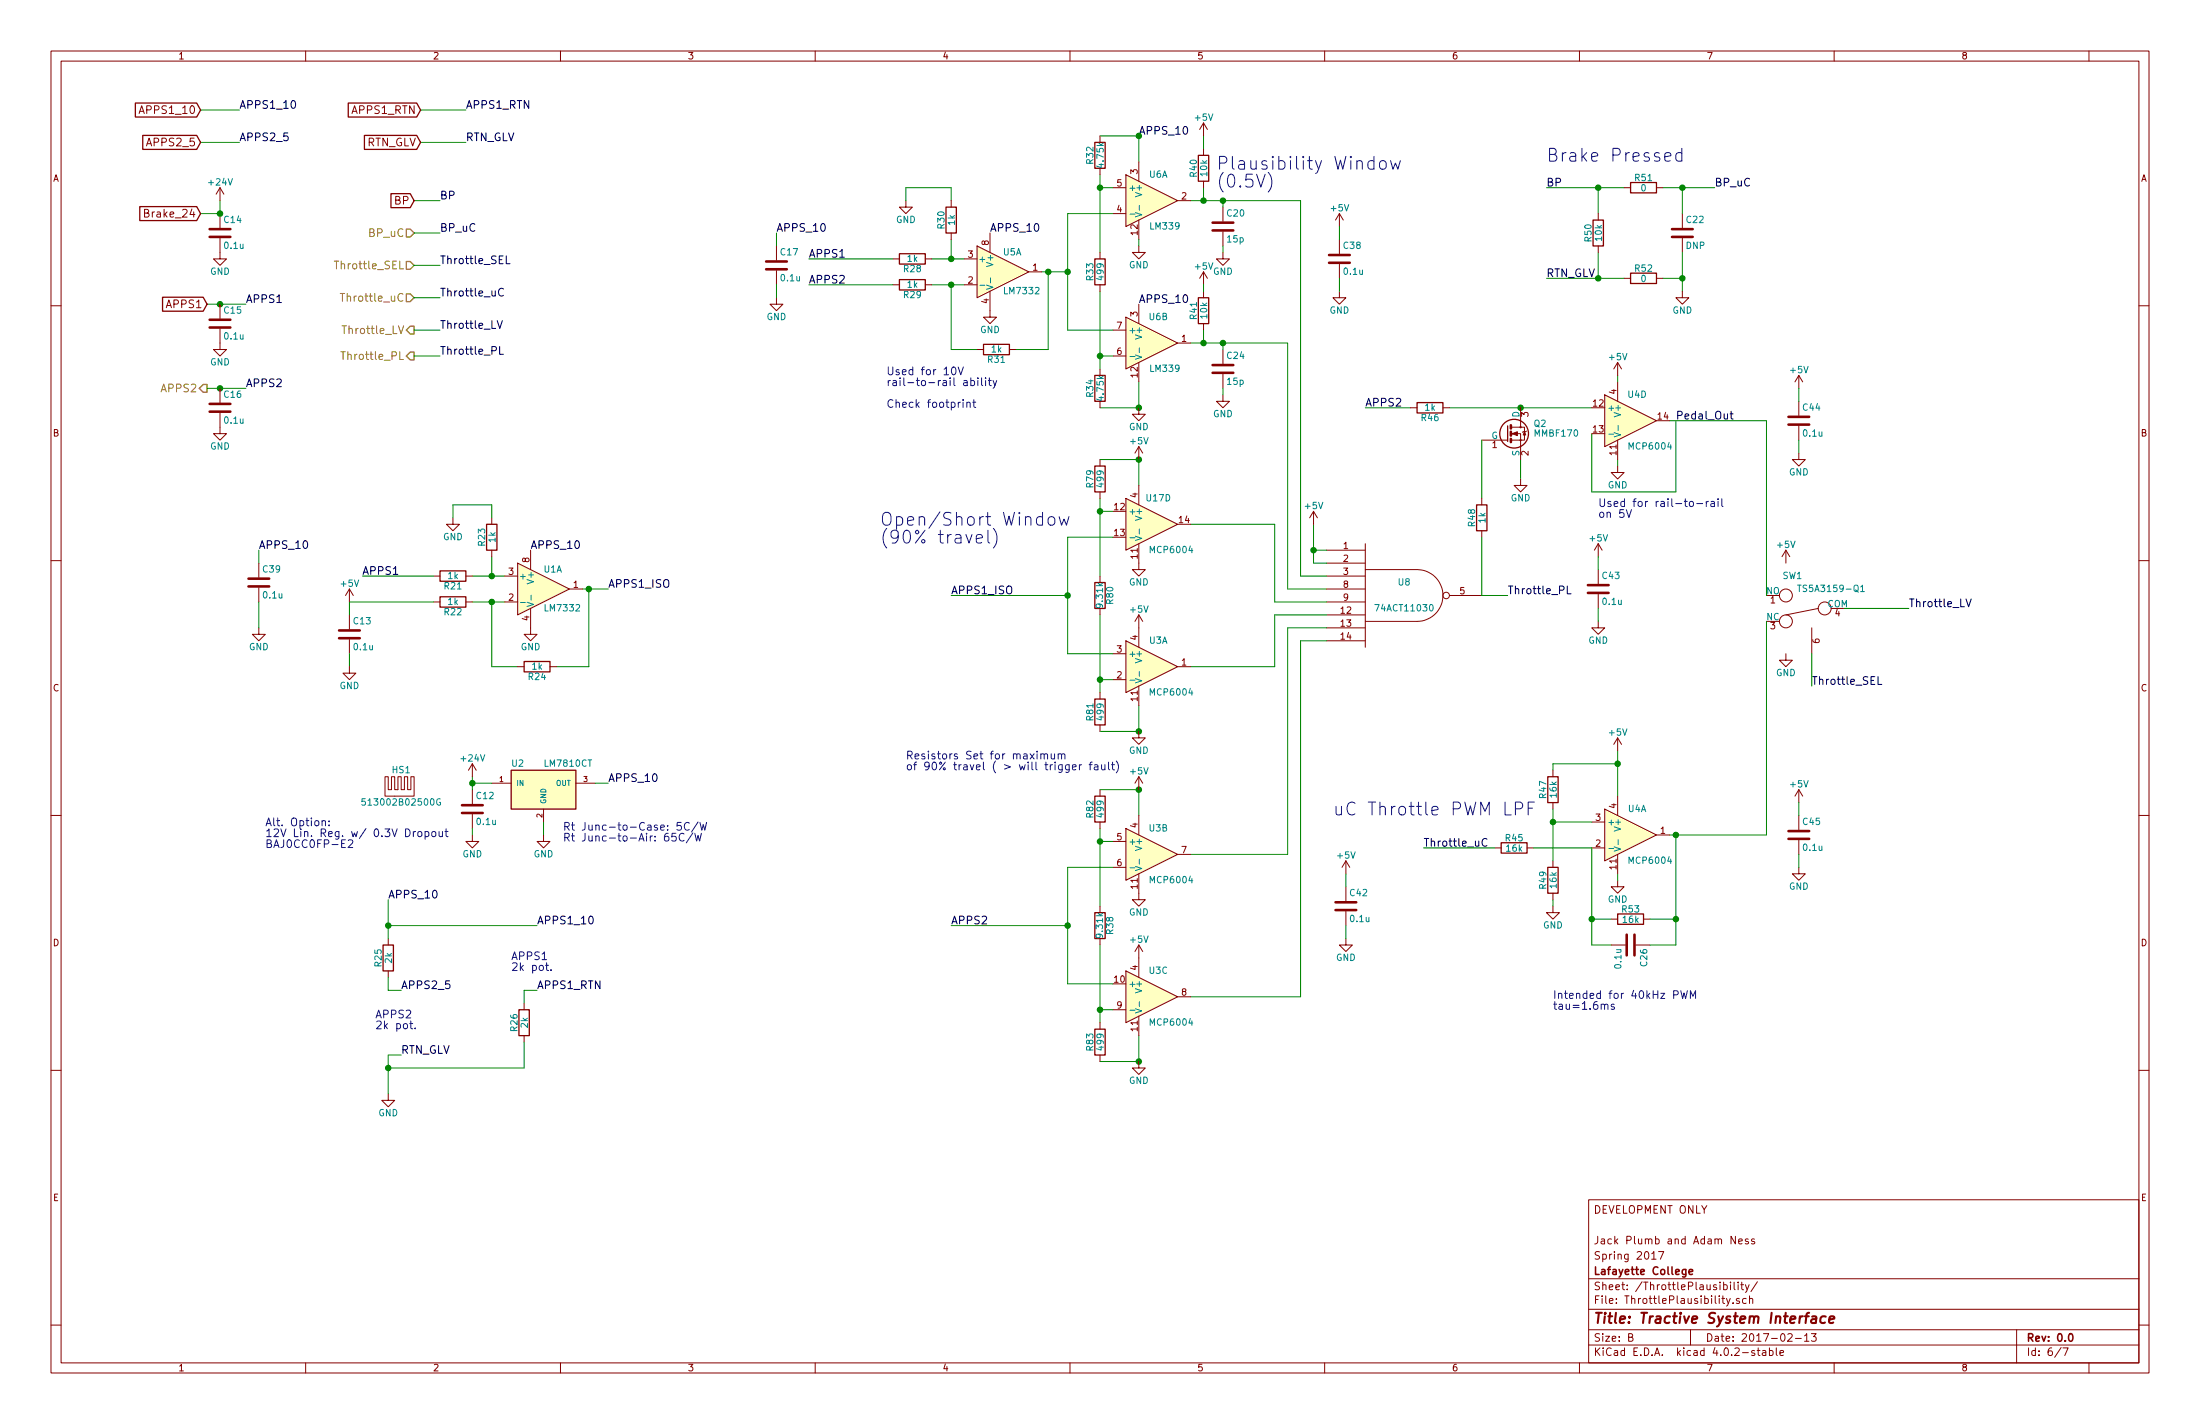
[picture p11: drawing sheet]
<svg xmlns="http://www.w3.org/2000/svg" width="432mm" height="279mm" viewBox="0 0 432 279" stroke-linecap="round" stroke-linejoin="round" font-family="sans-serif">
<g fill="none" stroke="#840000" stroke-width=".2">
<path d="M10 10h411.8v259.4h-411.8zM12 12h407.8v255.4h-407.8zM60 10v2M110 10v2M160 10v2M210 10v2M260 10v2M310 10v2M360 10v2M410 10v2M43.2 36.8v2.6M43.2 36.8l-.8 1.3"/>
<path d="M43.2 36.8l.7 1.3M177.8 39.4v1.2h-1.3l1.3 1.3 1.3-1.3h-1.3M186.7 39.4v1.2M215.9 26.7v1.2M215.9 33v1.3M218.4 36.8h2.6M221 34.3l10.1 5.1-10.1 5.1zM223.5 31.8v3.8M231.1 39.4h2.6M236.2 24.1l-.7 1.3M236.2 24.1v2.6M236.2 29.2v1.3"/>
<path d="M236.2 35.6v1.2M236.2 24.1l.8 1.3M318.8 36.8h1.2M325.1 36.8h1.3M10 60h2M28.4 41.8l.6-.1 .2-.2-.1-.3-.2-.1h-.5v1.5h.6l.2-.2 .1-.3-.4-.3M43.2 46.7v4.1h1.2l-1.2 1.3-1.3-1.3h1.3M43.2 41.9v2.8M43.2 59.7v2.8M152.4 58.4v1.3h1.3l-1.3 1.3-1.3-1.3h1.3M152.4 48.3v2.8M152.4 53.1v2.8"/>
<path d="M175.3 55.9h1.2M175.3 50.8h1.2M181.6 55.9h1.3M181.6 50.8h1.3M186.7 45.7v1.3M189.2 55.9h2.6M189.2 50.8h2.6M191.8 48.3l10.1 5-10.1 5.1zM194.3 57.2v5h1.3l-1.3 1.3-1.3-1.3h1.3M194.3 45.7v3.8M201.9 53.3h2.6M215.9 49.5v1.3"/>
<path d="M215.9 55.9v1.3M218.4 41.9h2.6M223.5 48.3v1.2h1.3l-1.3 1.3-1.3-1.3h1.3M223.5 43.2v3.8M223.5 59.7v3.8M236.2 53.3v2.6M236.2 57.2v1.2M236.2 53.3l-.7 1.3M236.2 53.3l.8 1.3M240 49.5v1.3h1.3l-1.3 1.3-1.2-1.3h1.2M240 40.6v2.8M240 45.5v2.8"/>
<path d="M262.9 57.2v1.2h1.3l-1.3 1.3-1.3-1.3h1.3M262.9 41.9v2.6M262.9 47v2.8M262.9 51.8v2.8M262.9 41.9l-.8 1.3M262.9 41.9l.8 1.3M313.7 41.9v1.3M313.7 48.3v1.2M318.8 54.6h1.2M325.1 54.6h1.3M330.2 57.2v1.2h1.3l-1.3 1.3-1.3-1.3h1.3M330.2 41.9v2.8"/>
<path d="M330.2 46.7v2.8M419.8 60h2M43.2 64.5v4.1h1.2l-1.2 1.3-1.3-1.3h1.3M43.2 76.2v2.8M191.8 68.6h1.2M198.1 68.6h1.3M215.9 72.4v1.3M215.9 78.7v1.3M218.4 69.9h2.6M218.4 64.8h2.6M221 62.2l10.1 5.1-10.1 5.1zM223.5 71.1v3.8"/>
<path d="M231.1 67.3h2.6M236.2 63.5v1.3M240 77.5v1.2h1.3l-1.3 1.3-1.2-1.3h1.2M240 68.6v2.8M240 73.4v2.8M315 77.5l10.1 5.1-10.1 5zM317.5 71.1v2.6M317.5 74.9v3.8M317.5 71.1l-.8 1.3M317.5 71.1l.8 1.3M353.1 73.7v2.5M353.1 78.7v2.8"/>
<path d="M353.1 73.7l-.8 1.2M353.1 73.7l.7 1.2M43.2 81v4.1h1.2l-1.2 1.3-1.3-1.3h1.3M215.9 90.2v1.2M215.9 96.5v1.3M221 97.8l10.1 5.1-10.1 5.1zM223.5 80v1.3h1.3l-1.3 1.3-1.3-1.3h1.3M223.5 87.6v2.6M223.5 95.3v3.8M223.5 87.6l-.7 1.3M223.5 87.6l.8 1.3M276.9 80h1.2"/>
<path d="M283.2 80h1.3M290.8 86.4h5.1M290.8 97.8v1.3M296.7 86.4h1.7v3.8M298.4 80v3.8h-1.7M298.4 83.8h.8v2.6h-.8v-1.3h-1.7M298.4 94v1.3h1.3l-1.3 1.2-1.2-1.2h1.2M299.6 84.6l-.8 .2M317.5 91.4v1.3h1.3l-1.3 1.3-1.3-1.3h1.3M317.5 86.4v3.8M353.1 88.9v1.3h1.2l-1.2 1.2-1.3-1.2h1.3M353.1 83.6v2.8"/>
<path d="M10 110h2M50.8 110.5v2.8M50.8 115.3v2.8M68.6 115.6l-.8 1.2M68.6 115.6v2.5M68.6 115.6l.7 1.2M85.1 113h1.3M85.1 118.1h1.3M88.9 101.6v1.3h-1.3l1.3 1.2 1.3-1.2h-1.3M91.4 113h1.3M91.4 118.1h1.3M96.5 101.6v1.3"/>
<path d="M96.5 108v1.2M99.1 113h2.5M99.1 118.1h2.5M101.6 110.5l10.2 5.1-10.2 5.1zM104.1 119.4v5.1h1.3l-1.3 1.2-1.2-1.2h1.2M104.1 108v3.8M111.8 115.6h2.5M215.9 113v1.3M215.9 119.4v1.3M223.5 106.7v5.1h1.3l-1.3 1.2-1.3-1.2h1.3M257.8 100.3l-.8 1.3M257.8 100.3v2.6"/>
<path d="M257.8 100.3l.8 1.3M260.3 108h7.7M260.3 110.5h7.7M260.3 113h7.7M260.3 115.6h7.7M260.3 118.1h7.7M268 106.7v5.1M278.1 111.8h-10.1v10.1h10.1M278.2 111.8a5.1 5.1 0 0 1 5 5 5.1 5.1 0 0 1-5 5.1M284.5 116.8h6.3M290.8 104.1v1.3M313.7 106.7v2.5"/>
<path d="M313.7 111.8v2.8M313.7 116.6v2.8M313.7 106.7l-.8 1.3M313.7 106.7l.8 1.3M350.5 108l.8 1.2M350.5 108v2.5M350.5 108l-.7 1.2M356.9 119.4l-6.4 1.3M419.8 110h2M50.8 123.2v1.3h1.3l-1.3 1.2-1.3-1.2h1.3M68.6 130.8v1.3h1.2l-1.2 1.3-1.3-1.3h1.3M68.6 120.7v2.7"/>
<path d="M68.6 125.5v2.8M101.6 130.8h1.3M107.9 130.8h1.3M215.9 135.9v1.3M218.4 133.4h2.6M218.4 128.3h2.6M221 125.7l10.1 5.1-10.1 5.1zM223.5 120.7v6.3M223.5 134.6v3.8M223.5 120.7l-.7 1.2M223.5 120.7l.8 1.2M231.1 130.8h2.6"/>
<path d="M260.3 120.7h7.7M260.3 123.2h7.7M260.3 125.7h7.7M268 121.9v5.1M313.7 121.9v1.3h1.3l-1.3 1.3-1.3-1.3h1.3M350.5 128.3v1.2h-1.3l1.3 1.3 1.3-1.3h-1.3M355.6 123.2v5.1M10 160h2M75.6 152.4h.6v2.5h.6v-2.5h.7v2.5h.6v-2.5h.6v2.5h.7v-2.5h.6v2.5h.6v-2.5h.7v3.8h-5.7zM92.7 149.9v2.5M92.7 154.9v2.8M92.7 159.8v2.8"/>
<path d="M92.7 149.9l-.8 1.2M92.7 149.9l.8 1.2M96.5 153.7h3.8M106.7 158.8v2.5M113 153.7h3.8M215.9 142.2v1.3M215.9 154.9v1.3M223.5 143.5v1.3h1.3l-1.3 1.3-1.3-1.3h1.3M223.5 152.4v2.5M223.5 152.4l-.7 1.3M223.5 152.4l.8 1.3M304.8 151.1v1.3"/>
<path d="M304.8 157.5v1.3M315 158.8l10.1 5-10.1 5.1zM317.5 144.8l-.8 1.3M317.5 144.8v2.5M317.5 156.2v3.8M317.5 144.8l.8 1.3M353.1 154.9v2.6M353.1 154.9l-.8 1.3M353.1 154.9l.7 1.3M419.8 160h2M92.7 163.8v1.3h1.3l-1.3 1.3-1.3-1.3h1.3M106.7 163.8v1.3h1.2l-1.2 1.3-1.3-1.3h1.3"/>
<path d="M215.9 161.3v1.3M215.9 177.8v1.3M218.4 165.1h2.6M218.4 170.2h2.6M221 162.6l10.1 5-10.1 5.1zM223.5 171.5v5h1.3l-1.3 1.3-1.3-1.3h1.3M223.5 160v3.8M231.1 167.6h2.6M264.2 168.9v2.6M264.2 174v2.8M264.2 178.8v2.8M264.2 168.9l-.8 1.3"/>
<path d="M264.2 168.9l.7 1.3M293.4 166.4h1.2M299.7 166.4h1.3M304.8 177.8v1.3h1.3l-1.3 1.2-1.3-1.2h1.3M304.8 168.9v1.3M304.8 175.3v1.2M312.4 166.4h2.6M312.4 161.3h2.6M317.5 172.7v1.3h1.3l-1.3 1.3-1.3-1.3h1.3M317.5 167.6v3.9M325.1 163.8h2.6M353.1 170.2v1.3h1.2l-1.2 1.2-1.3-1.2h1.3"/>
<path d="M353.1 160v2.8M353.1 164.8v2.8M76.2 184.2v1.2M76.2 190.5v1.3M102.9 196.9v1.2M215.9 184.2v1.2M218.4 198.1h2.6M221 190.5l10.1 5.1-10.1 5.1zM223.5 185.4v6.4M223.5 199.4v3.8M223.5 185.4l-.7 1.3M223.5 185.4l.8 1.3"/>
<path d="M231.1 195.6h2.6M264.2 184.2v1.2h1.2l-1.2 1.3-1.3-1.3h1.3M316.2 185.4h2.8M316.2 180.3h1.3M321.1 185.4h2.7M322.6 180.3h1.2M10 210h2M76.2 214.6v1.3h1.3l-1.3 1.3-1.3-1.3h1.3M102.9 203.2v1.3M215.9 200.7v1.2M215.9 207v1.3M223.5 208.3v1.3h1.3l-1.3 1.2-1.3-1.2h1.3"/>
<path d="M419.8 210h2M311.8 235.4h108v32h-108zM10 260h2M311.8 256.9h108M311.8 250.9h108M324.2 247.1h.8M325.5 245.6h1l-.6 1.5M338.3 252.1h.4l.3 .2-.1 .7h-.6M338.3 251.6v1.5M338.9 254.8l.3 1M339.6 254.8l-.5 1.3-.2 .2M339.6 251.6v.1"/>
<path d="M339.6 252.1v1M340.2 255.6v.2M340.4 251.6v1.3l.2 .2M340.6 242.6v1.5l-.8-1.5v1.5M341.1 251.6v.1M341.1 252.1v1M341.2 243.6l.8-.2-.1-.2-.4-.1-.3 .2 .1 .7h.6M341.4 254.8a.37 .37 0 0 0-.6 .2l.1 .2 .5 .1 .1 .2-.3 .3-.4-.1M341.7 252.1h.5M341.9 251.6v1.3l.3 .2M342.6 252.1l.3 1M342.7 254.8h-.4l-.3 .2 .1 .6 .2 .2 .4-.1"/>
<path d="M343.1 243.2a.37 .37 0 0 0-.6 .1l.1 .2 .5 .1 .1 .2-.2 .3-.5-.1M343.3 252.1l-.5 1.3-.2 .2M343.4 254.9l.2-.1h.4v1M343.4 254.3v1.5M344.3 243.2a.37 .37 0 0 0-.5 .1v.2l.5 .1 .1 .2-.2 .3-.4-.1M344.9 251.5l-1.2 1.9M419.8 260h2M60 267.4v2M110 267.4v2M160 267.4v2M210 267.4v2M260 267.4v2"/>
<path d="M310 267.4v2M311.8 263.9h108M311.8 260.9h108M319.7 262.4l.7-.1v-.5l-.2-.1h-.5v1.5h.5l.2-.2 .1-.3-.3-.3M331.8 260.9v3M344.4 265a.37 .37 0 0 0-.6 .2l.1 .2 .5 .1v.2l-.2 .3-.4-.1M344.9 265h.5M345.1 264.5v1.3l.3 .2M345.9 265h.6l.1 1M346.6 265.3l-.5 .1-.2 .2 .2 .4 .5-.1M347.3 265h.4l.3 .3-.1 .6h-.6M347.3 264.5v1.5"/>
<path d="M348.6 264.5v1.3l.2 .2M349.4 265.5l.7-.2-.1-.3h-.4l-.2 .2v.7h.6M350.9 261.8l.6-.1 .3 .4-1 1.1h1M352.4 262.6h1.1M354.2 262.1l.4-.4v1.5M354.2 263.2h.8M355.5 261.7h1l-.5 .6 .4 .1v.6l-.2 .2-.7-.2M360 267.4v2M395.8 260.9v6.5M404.5 264.4l-1.2 1.9M404.9 264.5h1l-.6 1.5M410 267.4v2"/>
<circle cx="298.5" cy="86.4" r=".13"/>
<circle cx="298.5" cy="83.8" r=".13"/>
<circle cx="283.8" cy="116.8" r=".63"/>
<circle cx="350.5" cy="116.8" r="1.27"/>
<circle cx="358.1" cy="119.4" r="1.27"/>
<circle cx="350.5" cy="121.9" r="1.27"/>
</g>
<path d="M330.9 249.1l-.1 1.3-.2 .2-.3-.1M330.9 249.1h-.4l-.3 .3 .1 .5 .2 .2 .4-.1M331.5 249.6l.7-.2v-.3h-.5l-.2 .2 .1 .7h.6M406.1 261.8l.2-.1a.8 .8 0 0 1 .6 .7 .8 .8 0 0 1-.6 .8l-.2-.2-.1-.4z" fill="none" stroke="#840000" stroke-width=".3"/>
<path d="M355.7 258.3h.7v1.3M356.5 258.7l-.7 .1a.4 .4 0 0 0-.3 .4 .4 .4 0 0 0 .2 .4l.7-.1M358.3 258.3a.7 .7 0 0 0-1 .3v.8l.3 .2 .6-.1M359 258.9l1-.2v-.4h-.8l-.2 1 .2 .3 .6-.1" fill="none" stroke="#840000" stroke-width=".41"/>
<g fill="#ffffc2" stroke="#ffffc2" stroke-width=".2">
<path d="M100.3 151.1h12.7v7.7h-12.7z"/>
<path d="M221 34.3l10.1 5.1-10.1 5.1z"/>
<path d="M191.8 48.3l10.1 5-10.1 5.1z"/>
<path d="M221 62.2l10.1 5.1-10.1 5.1z"/>
<path d="M315 158.8l10.1 5-10.1 5.1z"/>
<path d="M315 77.5l10.1 5.1-10.1 5z"/>
<path d="M101.6 110.5l10.2 5.1-10.2 5.1z"/>
<path d="M221 190.5l10.1 5.1-10.1 5.1z"/>
<path d="M221 162.6l10.1 5-10.1 5.1z"/>
<path d="M221 125.7l10.1 5.1-10.1 5.1z"/>
<path d="M221 97.8l10.1 5.1-10.1 5.1z"/>
</g>
<g fill="none" stroke="#840000" stroke-width=".25">
<path d="M26.6 20.2h12l.8 1.4-.8 1.4h-12zM28 26.6h10.6l.8 1.3-.8 1.4h-10.6zM68.4 20.2h13.4l.7 1.4-.7 1.4h-13.4zM71.5 26.6h10.3l.7 1.3-.7 1.4h-10.3zM76.7 38h3.8l.8 1.4-.8 1.3h-3.8zM214.9 27.9h2v5.1h-2zM235.2 30.5h2v5.1h-2zM320 35.8h5.1v2h-5.1zM27.4 40.5h11.2l.8 1.4-.8 1.4h-11.2zM31.9 58.3h8l.7 1.4-.7 1.4h-8zM176.5 54.9h5.1v2h-5.1zM176.5 49.8h5.1v2h-5.1z"/>
<path d="M185.7 40.6h2v5.1h-2zM214.9 50.8h2v5.1h-2zM235.2 58.4h2v5.1h-2zM312.7 43.2h2v5.1h-2zM320 53.6h5.1v2h-5.1zM193 67.6h5.1v2h-5.1zM214.9 73.7h2v5h-2zM278.1 79h5.1v2h-5.1zM214.9 91.4h2v5.1h-2zM289.8 99.1h2v5h-2zM295.9 83.6v3M86.4 117.1h5v2h-5z"/>
<path d="M86.4 112h5v2h-5zM95.5 102.9h2v5.1h-2zM214.9 114.3h2v5.1h-2zM102.9 129.8h5v2h-5zM214.9 137.2h2v5h-2zM100.3 151.1h12.7v7.7h-12.7zM214.9 156.2h2v5.1h-2zM303.8 152.4h2v5.1h-2zM214.9 179.1h2v5.1h-2zM294.6 165.4h5.1v2h-5.1zM303.8 170.2h2v5.1h-2zM317.5 179.3h5.1v2.1h-5.1z"/>
<path d="M75.2 185.4h2v5.1h-2zM101.9 198.1h2v5.1h-2zM214.9 201.9h2v5.1h-2z"/>
<circle cx="297.2" cy="85.1" r="2.82"/>
</g>
<path d="M98.8 56.7a.72 .72 0 0 0-1 .5 .72 .72 0 0 0 .7 .9l.3-.2M99.4 50.2v1.5h.7M97.6 62.9l.5 1.5 .5-1.5M98.1 68v1.5h.7M339.6 81.2h.6M339.8 80.7v1.3l.4 .2M307.6 115v1.5h.8M385.9 117.5l.5 1.5 .5-1.5M368.6 132.8v1.5h.7M291.8 164.7a.72 .72 0 0 0-1 .5 .72 .72 0 0 0 .7 .8l.3-.1" fill="none" stroke="#000" stroke-width=".2"/>
<g fill="#008400" stroke="#008400" stroke-width=".25">
<circle cx="209.6" cy="116.8" r=".51"/>
<circle cx="215.9" cy="133.4" r=".51"/>
<circle cx="215.9" cy="100.3" r=".51"/>
<circle cx="223.5" cy="143.5" r=".51"/>
<circle cx="223.5" cy="90.2" r=".51"/>
<circle cx="209.6" cy="181.6" r=".51"/>
<circle cx="215.9" cy="198.1" r=".51"/>
<circle cx="215.9" cy="165.1" r=".51"/>
<circle cx="223.5" cy="208.3" r=".51"/>
<circle cx="223.5" cy="154.9" r=".51"/>
<circle cx="209.6" cy="53.3" r=".51"/>
<circle cx="215.9" cy="69.9" r=".51"/>
<circle cx="215.9" cy="36.8" r=".51"/>
<circle cx="223.5" cy="80" r=".51"/>
<circle cx="298.4" cy="80" r=".51"/>
<circle cx="236.2" cy="39.4" r=".51"/>
<circle cx="236.2" cy="67.3" r=".51"/>
<circle cx="257.8" cy="108" r=".51"/>
<circle cx="313.7" cy="36.8" r=".51"/>
<circle cx="313.7" cy="54.6" r=".51"/>
<circle cx="330.2" cy="54.6" r=".51"/>
<circle cx="330.2" cy="36.8" r=".51"/>
<circle cx="205.7" cy="53.3" r=".51"/>
<circle cx="186.7" cy="55.9" r=".51"/>
<circle cx="186.7" cy="50.8" r=".51"/>
<circle cx="43.2" cy="59.7" r=".51"/>
<circle cx="43.2" cy="76.2" r=".51"/>
<circle cx="43.2" cy="41.9" r=".51"/>
<circle cx="92.7" cy="153.7" r=".51"/>
<circle cx="115.6" cy="115.6" r=".51"/>
<circle cx="96.5" cy="118.1" r=".51"/>
<circle cx="96.5" cy="113" r=".51"/>
<circle cx="76.2" cy="181.6" r=".51"/>
<circle cx="76.2" cy="209.6" r=".51"/>
<circle cx="304.8" cy="161.3" r=".51"/>
<circle cx="312.4" cy="180.3" r=".51"/>
<circle cx="328.9" cy="163.8" r=".51"/>
<circle cx="328.9" cy="180.3" r=".51"/>
<circle cx="317.5" cy="149.9" r=".51"/>
<circle cx="240" cy="39.4" r=".51"/>
<circle cx="240" cy="67.3" r=".51"/>
</g>
<g fill="none" stroke="#008400" stroke-width=".2">
<path d="M39.4 21.6h7.6M39.4 27.9h7.6M43.2 39.4v2.5h-3.8M81.3 39.4h5.1M82.5 21.6h8.9M82.5 27.9h8.9M177.8 39.4v-2.6h8.9v2.6M215.9 34.3v15.2M215.9 26.7h7.6v5.1M215.9 36.8h2.5M233.7 39.4h21.6v73.6h5M236.2 26.7v2.5"/>
<path d="M236.2 36.8v2.6M240 39.4v1.2M303.5 36.8h15.3M313.7 36.8v5.1M326.4 36.8h10.1M330.2 36.8v5.1M40.6 59.7h7.7M81.3 45.7h5.1M81.3 52.1h5.1M81.3 58.4h5.1M152.4 45.7v2.6M152.4 55.9v2.5"/>
<path d="M158.7 50.8h16.6M158.7 55.9h16.6M182.9 50.8h6.3M182.9 55.9h6.3M186.7 47v3.8M186.7 55.9v12.7h5.1M204.5 53.3h5M205.7 53.3v15.3h-6.3M215.9 57.2v15.2M218.4 41.9h-8.9v22.9h8.9M223.5 47v1.3M236.2 55.9v1.3"/>
<path d="M240 48.3v1.2M262.9 44.5v2.5M262.9 54.6v2.6M303.5 54.6h15.3M313.7 49.5v5.1M326.4 54.6h3.8M330.2 49.5v7.7M40.6 76.2h7.7M81.3 69.9h5.1M81.3 64.8h5.1M215.9 69.9h2.5M223.5 74.9v5.1h-7.6"/>
<path d="M233.7 67.3h19v48.3h7.6M236.2 64.8v2.5M240 67.3v1.3M240 76.2v1.3M317.5 73.7v1.2M353.1 76.2v2.5M215.9 97.8v15.2M215.9 90.2h7.6v5.1M268 80h8.9M284.5 80h27.9M290.8 86.4v11.4M298.4 90.2v3.8"/>
<path d="M317.5 90.2v1.2M327.7 82.6h19v34.2M328.9 82.6v13.9h-16.5v-11.4M353.1 86.4v2.5M50.8 108v2.5M50.8 118.1v5.1M71.1 113h14M85.1 118.1h-16.5v2.6M88.9 101.6v-2.5h7.6v2.5M92.7 118.1h6.4M92.7 113h6.4M96.5 118.1v12.7h5.1"/>
<path d="M96.5 109.2v3.8M114.3 115.6h5.1M115.6 115.6v15.2h-6.4M186.7 116.8h22.8M215.9 100.3h2.5M218.4 105.4h-8.9v22.9h8.9M233.7 102.9h16.5v15.2h10.1M257.8 102.9v7.6h2.5M257.8 108h2.5M290.8 105.4v11.4h5.1M313.7 109.2v2.6M313.7 119.4v2.5"/>
<path d="M361.9 119.4h12.7M68.6 128.3v2.5M215.9 120.7v15.2M215.9 133.4h2.5M223.5 138.4v5.1h-7.6M260.3 123.2h-7.6v44.4h-19M260.3 120.7h-10.1v10.1h-16.5M260.3 125.7h-5v69.9h-21.6M346.7 121.9v41.9h-19M355.6 128.3v6.3M92.7 153.7h3.8M92.7 152.4v2.5"/>
<path d="M116.8 153.7h2.6M215.9 154.9h7.6v5.1M304.8 158.8v10.1M317.5 147.3v8.9M317.5 149.9h-12.7v1.2M353.1 157.5v2.5M76.2 176.5v7.7M92.7 162.6v1.2M106.7 161.3v2.5M215.9 162.6v15.2M215.9 165.1h2.5M218.4 170.2h-8.9v22.8h8.9"/>
<path d="M264.2 171.5v2.5M279.4 166.4h14M301 166.4h11.4v19h3.8M304.8 176.5v1.3M304.8 161.3h7.6M317.5 171.5v1.2M328.9 163.8v21.6h-5.1M353.1 167.6v2.6M76.2 181.6h29.2M76.2 191.8v2.5h2.5M105.4 194.3h-2.5v2.6M186.7 181.6h22.8"/>
<path d="M215.9 185.4v15.3M215.9 198.1h2.5M264.2 181.6v2.6M312.4 180.3h3.8M323.8 180.3h5.1M78.7 207h-2.5v7.6M102.9 204.5v5.1h-26.7M223.5 203.2v5.1h-7.6"/>
</g>
<g fill="none" stroke="#0000c2" stroke-width=".2">
<path d="M248.9 33.8a2.91 2.91 0 0 1 0 3.9M271 31.6a.69 .69 0 0 1 1.1 .4v.7a.68 .68 0 0 1-.7 .5 .68 .68 0 0 1-.6-.5v-.7zM272.9 31.5l.5 1.7 .5-1.2 .5 1.2 .5-1.7M326.7 30.8l1.2-.2-.1-.5-.7-.2-.4 .4v1l.2 .2 .2 .1 .7-.1M330.1 30.1l-.2-.2-.8 .2-.2 .3 .1 1a.82 .82 0 0 0 1.1 .1M330.1 29.1v2.5M186.9 72.2l.2-.2a.81 .81 0 0 1 .5 .8 .81 .81 0 0 1-.5 .7l-.2-.1-.2-.5zM188.1 72l.5 1.5 .5-1.5M189 78.4v.2M189 78.9v1M189.2 74.7h.6v1M189.8 79.1v-.1a.36 .36 0 0 1 .6 .1v.8"/>
<path d="M189.8 78.9v1M189.8 75l-.5 .1a.3 .3 0 0 0-.2 .3 .3 .3 0 0 0 .2 .3l.5-.1M190.6 74.7h.4l.3 .3v.4l-.2 .2h-.5M190.6 74.1v1.6M190.9 78.9h.6M191.1 78.4v1.3l.4 .2M191.9 74.1v.2M191.9 74.7v1M192.7 74.1v1.4l.2 .2M193.4 74.1v.2M193.4 74.7v1M194 74.7h.6"/>
<path d="M194.2 74.1v1.4l.4 .2M194.9 74.7l.4 1M195.6 74.7l-.5 1.3-.2 .2M319.2 100l.5 1.5 .5-1.5M331.6 98.5l.3-.1 .4 .1 .1 .6-.2 .2-.3 .1-.3-.2zM333 98.8h1.2M334.9 98.4v1M335.3 98.4l-.2 .1-.2 .2M335.8 98.5h.6l.1 .9M336.5 98.7l-.5 .1a.3 .3 0 0 0-.2 .3 .3 .3 0 0 0 .2 .3l.5-.1M337.2 97.9v.1M337.2 98.4v1"/>
<path d="M337.9 97.9v1.3l.3 .2M191.6 105.7l1.2-.2-.1-.5-.7-.1-.4 .3v1l.1 .3 .3 .1 .7-.1M193.9 104v2.2l.1 .3 .3 .1M195 103.7a2.91 2.91 0 0 1 0 3.8M205.9 101.5a.69 .69 0 0 1 1.1 .4v.7a.68 .68 0 0 1-.6 .5 .68 .68 0 0 1-.7-.5v-.7zM207.9 101.4l.5 1.6 .4-1.1 .5 1.1 .5-1.6M204.3 148.1l.1-.1a.36 .36 0 0 1 .6 .1v.8M204.3 147.9v1M205 148.1a.35 .35 0 0 1 .3-.2 .35 .35 0 0 1 .3 .2v.8M206.3 147.9v.8a.38 .38 0 0 0 .7 .1M207 147.9v1M207.7 148.1l.1-.1a.36 .36 0 0 1 .6 .1v.8"/>
<path d="M207.7 147.9v1M208.4 148.1a.35 .35 0 0 1 .3-.2 .35 .35 0 0 1 .3 .2v.8M209.9 150v1.3l-.3 .3-.4-.1M209.9 150.1l-.5-.1-.3 .3v.5l.2 .2h.6M210.5 150.5l.7-.1v-.3l-.5-.1-.2 .3 .1 .7h.6M211.9 150v1.1M212.3 150l-.3 .1-.1 .2M213.8 150h.6M214.4 149.5l-.4 .3v1.3M214.8 150.1h.6l.1 1M215.5 150.4l-.5 .1a.3 .3 0 0 0-.2 .3 .3 .3 0 0 0 .2 .3l.5-.1M216.2 150v.9a.38 .38 0 0 0 .7 0"/>
<path d="M216.9 150v1.1M217.6 149.5v1.4l.2 .2M218.2 150h.5M218.4 149.5v1.4l.3 .2M219.1 149.3a1.75 1.75 0 0 1 0 2.3M297.4 158.7h1a.68 .68 0 0 0 .5-.7 .68 .68 0 0 0-.5-.6h-1v2.5M299.9 158.6h.9M301.1 157.4h-1.2v2.5M63.2 161.2l.1-.1a.36 .36 0 0 1 .6 .1v.8M63.2 161v1M64.6 161.9v.1M64.6 161.1v.1"/>
<path d="M68.4 164.9l.5-.1 .3 .1v.3l-.9 1.1h.9M81.6 163.1l-.3 .1-.2 .2M82.1 163.3l.2-.2 .4 .2 .1 .6-.1 .2-.4 .1-.2-.2zM83.4 163.2l.5-.1 .3 .3v.5l-.2 .2h-.6M83.4 163.1v1.6M84.9 163.2l.3-.1 .3 .3v.5l-.3 .3-.3-.1-.2-.2zM86.2 163.1v.9a.38 .38 0 0 0 .6 0M86.8 163.1v1.1M87.4 163.1h.5M87.6 162.6v1.4l.3 .2M132.7 163.5h-.8v.7l.2-.1 .5 .1 .1 .5-.3 .3-.5-.1M133.7 161.4h-.8v.7l.2-.1h.5l.2 .6-.3 .3-.6-.2"/>
<path d="M134.3 163.7a.72 .72 0 0 0-1.1 .4 .72 .72 0 0 0 .8 .9l.3-.1M135.3 161.5a.72 .72 0 0 0-1 .5 .72 .72 0 0 0 .7 .9l.3-.2M136 163.4l-1.3 2M136.4 163.5l.3 1.5 .3-1.1 .3 1.1 .4-1.5M137 161.3l-1.3 1.9M137.4 161.4l.3 1.5 .3-1.1 .3 1.1 .4-1.5M107.1 189.4h.6M107.3 188.9v1.3l.4 .2M108.2 190.3v.1M314.9 197.3a.35 .35 0 0 1 .4-.3 .35 .35 0 0 1 .3 .3v.7M316.8 197.1l-.3-.1-.3 .3 .1 .2 .5 .1v.4h-.6M328.5 195.2l.7-.1 .2-.2-.1-.4-.2-.1h-.6v1.5"/>
<path d="M329.9 194.4l.4 1.5 .2-1.1 .3 1.1 .4-1.5M331.8 195.9v-1.5l.5 1.1 .5-1.1v1.5M80.4 200.8h.6M80.6 200.3v1.4l.4 .2M81.5 201.7v.2"/>
</g>
<path d="M79.8 51.3h.7l.8 .8-.8 .7h-.7zM79.8 57.7h.7l.8 .7-.8 .8h-.7zM79.8 45h.7l.8 .7-.8 .8h-.7zM39.9 75.4h.7v1.6h-.7l-.8-.8zM80.5 64h.8v1.5h-.8l-.7-.7zM80.5 69.1h.8v1.5h-.8l-.7-.7z" fill="none" stroke="#848400" stroke-width=".25"/>
<g fill="none" stroke="#008484" stroke-width=".2">
<path d="M192.3 56h1M193.6 55.9l1.3 .5-1.3 .4M194.4 54.5v1M221.8 42h1M222.8 41.7l1.3 .4-1.3 .4M223.6 40.3v1M221.8 70h1M222.8 69.6l1.3 .5-1.3 .4M223.6 68.2v1M315.8 85.2h.9M316.8 84.9l1.3 .4-1.3 .4M317.6 83.5v1"/>
<path d="M102.2 118.2h.9M103.5 118.2l1.2 .4-1.2 .4M104.2 116.8v.9M221.8 105.5h1M222.8 105.2l1.3 .4-1.3 .4M223.6 103.8v1M352.8 114.8h.7M365.2 115.2l.4-.4v1.3M365.2 116.1h.7M221.8 133.5h1M222.8 133.1l1.3 .5-1.3 .4M223.6 131.7v1"/>
<path d="M71.7 156.7h-.6l-.1 .6 .2-.1 .5 .1v.6l-.2 .1-.5-.1M86.4 156.8a.59 .59 0 0 0-.7 .5 .59 .59 0 0 0 .7 .6l.1-.5h-.3M221.8 170.3h1M222.8 170l1.3 .4-1.3 .4M223.6 168.6v.9M315.8 166.5h.9M316.8 166.2l1.3 .4-1.3 .4M317.6 164.8v.9M221.8 198.2h1M222.8 197.9l1.3 .4-1.3 .5M223.6 196.5v1"/>
</g>
<g fill="none" stroke="#840000" stroke-width=".51">
<path d="M41.1 46.5h4.1M41.1 45h4.1M150.4 52.8h4M150.4 51.3h4M238 45.2h4.1M238 43.7h4.1M260.9 51.6h4M260.9 50h4M328.2 46.5h4M328.2 45h4M41.1 64.3h4.1M41.1 62.7h4.1"/>
<path d="M41.1 79.2h4.1M238 73.2h4.1M238 71.6h4.1M41.1 80.8h4.1M296.5 83.4v.7M296.5 84.7v.8M296.5 86.1v.6M351 83.3h4.1M351 81.8h4.1M48.8 115.1h4M48.8 113.5h4M311.7 116.3h4"/>
<path d="M311.7 114.8h4M66.5 125.2h4.1M66.5 123.7h4.1M90.7 159.5h4M90.7 158h4M262.1 178.6h4.1M262.1 177h4.1M351 164.6h4.1M351 163.1h4.1M319.3 183.4v4.1M320.8 183.4v4.1"/>
</g>
<g fill="#840000" stroke="#840000" stroke-width=".2">
<path d="M299.2 84.7l.3 .6h-.5z"/>
<path d="M296.8 85.1l1-.4v.8z"/>
</g>
<g font-size="3.5" fill="#0000c2">
<text x="238.8" y="33.3">Plausibility Window</text>
<text x="303.5" y="31.8">Brake Pressed</text>
<text x="238.8" y="36.8">(0.5V)</text>
<text x="172.7" y="103.2">Open/Short Window</text>
<text x="172.7" y="106.7">(90% travel)</text>
<text x="261.6" y="160">uC Throttle PWM LPF</text>
</g>
<text font-size="2.8" fill="#840000" x="312.8" y="259.7">Title: Tractive System Interface</text>
<g font-size="2.1" fill="#840000">
<text x="28" y="22.4">APPS1_10</text>
<text x="69.1" y="22.4">APPS1_RTN</text>
<text x="29.1" y="28.7">APPS2_5</text>
<text x="71.7" y="28.7">RTN_GLV</text>
<text x="77.4" y="40.1">BP</text>
<text x="29" y="42.7">Brake_24</text>
<text x="32.8" y="60.5">APPS1</text>
<text x="312.8" y="238.1">DEVELOPMENT ONLY</text>
<text x="312.8" y="244.1">Jack Plumb and Adam Ness</text>
<text x="312.8" y="250.1">Lafayette College</text>
<text x="312.8" y="247.1">Spring 2017</text>
<text x="312.8" y="255.8">File: ThrottlePlausibility.sch</text>
<text x="312.8" y="253.1">Sheet: /ThrottlePlausibility/</text>
<text x="312.8" y="263.2">Size: B</text>
<text x="334.8" y="263.2">Date: 2017-02-13</text>
<text x="397.8" y="263.2">Rev: 0.0</text>
<text x="312.8" y="266">KiCad E.D.A. kicad 4.0.2-stable</text>
<text x="397.8" y="266">Id: 6/7</text>
</g>
<g font-size="2.1">
<text x="47" y="21.3">APPS1_10</text>
<text x="91.4" y="21.3">APPS1_RTN</text>
<text x="47" y="27.7">APPS2_5</text>
<text x="91.4" y="27.7">RTN_GLV</text>
<text x="223.5" y="26.4">APPS_10</text>
<text x="86.4" y="39.1">BP</text>
<text x="303.5" y="36.6">BP</text>
<text x="336.5" y="36.6">BP_uC</text>
<text x="86.4" y="45.5">BP_uC</text>
<text x="152.4" y="45.5">APPS_10</text>
<text x="194.3" y="45.5">APPS_10</text>
<text x="86.4" y="51.8">Throttle_SEL</text>
<text x="158.7" y="50.5">APPS1</text>
<text x="48.3" y="59.4">APPS1</text>
<text x="86.4" y="58.2">Throttle_uC</text>
<text x="158.7" y="55.6">APPS2</text>
<text x="223.5" y="59.4">APPS_10</text>
<text x="303.5" y="54.4">RTN_GLV</text>
<text x="86.4" y="64.5">Throttle_LV</text>
<text x="86.4" y="69.6">Throttle_PL</text>
<text x="48.3" y="75.9">APPS2</text>
<text x="268" y="79.8">APPS2</text>
<text x="328.9" y="82.3">Pedal_Out</text>
<text x="50.8" y="107.7">APPS_10</text>
<text x="104.1" y="107.7">APPS_10</text>
<text x="71.1" y="112.8">APPS1</text>
<text x="119.4" y="115.3">APPS1_ISO</text>
<text x="186.7" y="116.6">APPS1_ISO</text>
<text x="295.9" y="116.6">Throttle_PL</text>
<text x="374.6" y="119.1">Throttle_LV</text>
<text x="355.6" y="134.4">Throttle_SEL</text>
<text x="119.4" y="153.4">APPS_10</text>
<text x="279.4" y="166.1">Throttle_uC</text>
<text x="76.2" y="176.3">APPS_10</text>
<text x="105.4" y="181.4">APPS1_10</text>
<text x="186.7" y="181.4">APPS2</text>
<text x="78.7" y="194.1">APPS2_5</text>
<text x="105.4" y="194.1">APPS1_RTN</text>
<text x="78.7" y="206.8">RTN_GLV</text>
</g>
<g font-size="2.1" fill="#848400">
<text x="72.4" y="46.5">BP_uC</text>
<text x="66.1" y="52.8">Throttle_SEL</text>
<text x="67.4" y="59.2">Throttle_uC</text>
<text x="67.6" y="65.5">Throttle_LV</text>
<text x="67.6" y="70.6">Throttle_PL</text>
<text x="31.7" y="77">APPS2</text>
</g>
<g font-size="2.1" fill="#0000c2">
<text x="174" y="73.6">Used for 10V</text>
<text x="174" y="75.7">rail-to-rail ability</text>
<text x="174" y="80">Check footprint</text>
<text x="313.7" y="99.5">Used for rail-to-rail</text>
<text x="313.7" y="101.6">on 5V</text>
<text x="177.8" y="149">Resistors Set for maximum</text>
<text x="177.8" y="151.1">of 90% travel ( &gt; will trigger fault)</text>
<text x="52.1" y="162.1">Alt. Option:</text>
<text x="52.1" y="164.2">12V Lin. Reg. w/ 0.3V Dropout</text>
<text x="52.1" y="166.4">BAJ0CC0FP-E2</text>
<text x="110.5" y="163">Rt Junc-to-Case: 5C/W</text>
<text x="110.5" y="165.1">Rt Junc-to-Air: 65C/W</text>
<text x="100.3" y="188.4">APPS1</text>
<text x="100.3" y="190.5">2k pot.</text>
<text x="304.8" y="196">Intended for 40kHz PWM</text>
<text x="73.7" y="199.8">APPS2</text>
<text x="73.7" y="201.9">2k pot.</text>
<text x="304.8" y="198.1">tau=1.6ms</text>
</g>
<g font-size="1.8" fill="#840000">
<text x="35" y="11.6">1</text>
<text x="85" y="11.6">2</text>
<text x="135" y="11.6">3</text>
<text x="185" y="11.6">4</text>
<text x="235" y="11.6">5</text>
<text x="285" y="11.6">6</text>
<text x="335" y="11.6">7</text>
<text x="385" y="11.6">8</text>
<text x="10.4" y="35.6">A</text>
<text x="223.3" y="34.1" transform="rotate(-90 223.3 34.1)">3</text>
<text x="420.2" y="35.6">A</text>
<text x="219.2" y="41.7">4</text>
<text x="219.2" y="36.6">5</text>
<text x="231.9" y="39.1">2</text>
<text x="223.3" y="46.1" transform="rotate(-90 223.3 46.1)">12</text>
<text x="190" y="50.5">3</text>
<text x="194.1" y="48.1" transform="rotate(-90 194.1 48.1)">8</text>
<text x="202.7" y="53.1">1</text>
<text x="190" y="55.6">2</text>
<text x="194.1" y="59.5" transform="rotate(-90 194.1 59.5)">4</text>
<text x="219.2" y="64.5">7</text>
<text x="223.3" y="62.1" transform="rotate(-90 223.3 62.1)">3</text>
<text x="219.2" y="69.6">6</text>
<text x="231.9" y="67.1">1</text>
<text x="223.3" y="74" transform="rotate(-90 223.3 74)">12</text>
<text x="317.2" y="77.3" transform="rotate(-90 317.2 77.3)">4</text>
<text x="300" y="81.8" transform="rotate(-90 300 81.8)">3</text>
<text x="312.7" y="79.8">12</text>
<text x="325.4" y="82.3">14</text>
<text x="10.4" y="85.6">B</text>
<text x="292.9" y="87.9">1</text>
<text x="300" y="89.4" transform="rotate(-90 300 89.4)">2</text>
<text x="312.7" y="84.8">13</text>
<text x="317.2" y="89.2" transform="rotate(-90 317.2 89.2)">11</text>
<text x="420.2" y="85.6">B</text>
<text x="218.7" y="100.1">12</text>
<text x="223.3" y="97.6" transform="rotate(-90 223.3 97.6)">4</text>
<text x="218.7" y="105.2">13</text>
<text x="231.4" y="102.6">14</text>
<text x="263.7" y="107.7">1</text>
<text x="99.8" y="112.8">3</text>
<text x="103.9" y="110.3" transform="rotate(-90 103.9 110.3)">8</text>
<text x="223.3" y="109.6" transform="rotate(-90 223.3 109.6)">11</text>
<text x="263.7" y="110.2">2</text>
<text x="263.7" y="112.8">3</text>
<text x="99.8" y="117.9">2</text>
<text x="112.5" y="115.3">1</text>
<text x="263.7" y="115.3">8</text>
<text x="263.7" y="117.9">9</text>
<text x="286.5" y="116.6">5</text>
<text x="347.5" y="118.4">1</text>
<text x="103.9" y="121.8" transform="rotate(-90 103.9 121.8)">4</text>
<text x="223.3" y="125.6" transform="rotate(-90 223.3 125.6)">4</text>
<text x="263.2" y="120.4">12</text>
<text x="263.2" y="122.9">13</text>
<text x="263.2" y="125.5">14</text>
<text x="347.5" y="123.4">3</text>
<text x="360.2" y="120.9">4</text>
<text x="219.2" y="128">3</text>
<text x="231.9" y="130.6">1</text>
<text x="357.1" y="126.2" transform="rotate(-90 357.1 126.2)">6</text>
<text x="10.4" y="135.6">C</text>
<text x="219.2" y="133.1">2</text>
<text x="223.3" y="137.5" transform="rotate(-90 223.3 137.5)">11</text>
<text x="420.2" y="135.6">C</text>
<text x="313.2" y="161">3</text>
<text x="317.2" y="158.6" transform="rotate(-90 317.2 158.6)">4</text>
<text x="219.2" y="164.8">5</text>
<text x="223.3" y="162.4" transform="rotate(-90 223.3 162.4)">4</text>
<text x="231.9" y="167.4">7</text>
<text x="313.2" y="166.1">2</text>
<text x="325.9" y="163.6">1</text>
<text x="219.2" y="169.9">6</text>
<text x="317.2" y="170.5" transform="rotate(-90 317.2 170.5)">11</text>
<text x="223.3" y="174.3" transform="rotate(-90 223.3 174.3)">11</text>
<text x="10.4" y="185.6">D</text>
<text x="420.2" y="185.6">D</text>
<text x="223.3" y="190.3" transform="rotate(-90 223.3 190.3)">4</text>
<text x="218.7" y="192.8">10</text>
<text x="219.2" y="197.9">9</text>
<text x="231.9" y="195.3">8</text>
<text x="223.3" y="202.3" transform="rotate(-90 223.3 202.3)">11</text>
<text x="10.4" y="235.6">E</text>
<text x="420.2" y="235.6">E</text>
<text x="35" y="269">1</text>
<text x="85" y="269">2</text>
<text x="135" y="269">3</text>
<text x="185" y="269">4</text>
<text x="235" y="269">5</text>
<text x="285" y="269">6</text>
<text x="335" y="269">7</text>
<text x="385" y="269">8</text>
</g>
<g font-size="1.8" fill="#008484">
<text x="234.6" y="23.7">+5V</text>
<text x="214.6" y="32.1" transform="rotate(-90 214.6 32.1)">R32</text>
<text x="216.6" y="32.7" transform="rotate(-90 216.6 32.7)">4.75k</text>
<text x="225.6" y="34.8">U6A</text>
<text x="234.9" y="34.6" transform="rotate(-90 234.9 34.6)">R40</text>
<text x="236.9" y="34.5" transform="rotate(-90 236.9 34.5)">10k</text>
<text x="321" y="35.5">R51</text>
<text x="41.1" y="36.4">+24V</text>
<text x="221.5" y="37.5">+</text>
<text x="224.2" y="38.3" transform="rotate(-90 224.2 38.3)">V+</text>
<text x="261.3" y="41.5">+5V</text>
<text x="322.1" y="37.5">0</text>
<text x="44" y="43.7">C14</text>
<text x="175.8" y="43.7">GND</text>
<text x="185.4" y="44.8" transform="rotate(-90 185.4 44.8)">R30</text>
<text x="187.4" y="44.1" transform="rotate(-90 187.4 44.1)">1k</text>
<text x="225.9" y="45">LM339</text>
<text x="240.9" y="42.5">C20</text>
<text x="240.9" y="47.5">15p</text>
<text x="312.4" y="47.3" transform="rotate(-90 312.4 47.3)">R50</text>
<text x="314.4" y="47.2" transform="rotate(-90 314.4 47.2)">10k</text>
<text x="331.1" y="43.7">C22</text>
<text x="41.2" y="53.9">GND</text>
<text x="44.1" y="48.8">0.1u</text>
<text x="153.3" y="50.1">C17</text>
<text x="177.4" y="53.4">R28</text>
<text x="178.1" y="51.4">1k</text>
<text x="192" y="51.4">+</text>
<text x="194.9" y="52" transform="rotate(-90 194.9 52)">V+</text>
<text x="196.9" y="50.1">U5A</text>
<text x="221.6" y="52.6">GND</text>
<text x="234.6" y="52.9">+5V</text>
<text x="238.1" y="53.9">GND</text>
<text x="263.8" y="48.8">C38</text>
<text x="263.9" y="53.9">0.1u</text>
<text x="321" y="53.3">R52</text>
<text x="330.9" y="48.8">DNP</text>
<text x="153.4" y="55.2">0.1u</text>
<text x="177.4" y="58.5">R29</text>
<text x="178.1" y="56.4">1k</text>
<text x="197.3" y="57.7">LM7332</text>
<text x="214.6" y="55" transform="rotate(-90 214.6 55)">R33</text>
<text x="216.6" y="54.8" transform="rotate(-90 216.6 54.8)">499</text>
<text x="322.1" y="55.3">0</text>
<text x="44" y="61.5">C15</text>
<text x="150.4" y="62.8">GND</text>
<text x="192.4" y="65.3">GND</text>
<text x="221.5" y="65.4">+</text>
<text x="225.6" y="62.8">U6B</text>
<text x="234.9" y="62.6" transform="rotate(-90 234.9 62.6)">R41</text>
<text x="236.9" y="62.4" transform="rotate(-90 236.9 62.4)">10k</text>
<text x="260.9" y="61.5">GND</text>
<text x="328.2" y="61.5">GND</text>
<text x="41.2" y="71.7">GND</text>
<text x="44.1" y="66.6">0.1u</text>
<text x="194" y="71.2">R31</text>
<text x="194.6" y="69.1">1k</text>
<text x="224.2" y="66.2" transform="rotate(-90 224.2 66.2)">V+</text>
<text x="240.9" y="70.4">C24</text>
<text x="315.9" y="70.7">+5V</text>
<text x="214.6" y="77.8" transform="rotate(-90 214.6 77.8)">R34</text>
<text x="225.9" y="72.9">LM339</text>
<text x="240.9" y="75.5">15p</text>
<text x="351.5" y="73.2">+5V</text>
<text x="44" y="78">C16</text>
<text x="44.1" y="83.1">0.1u</text>
<text x="216.6" y="78.4" transform="rotate(-90 216.6 78.4)">4.75k</text>
<text x="238.1" y="81.8">GND</text>
<text x="279" y="82.6">R46</text>
<text x="279.7" y="80.6">1k</text>
<text x="298.2" y="81.9" transform="rotate(-90 298.2 81.9)">D</text>
<text x="301.1" y="83.7">Q2</text>
<text x="315.5" y="80.6">+</text>
<text x="318.1" y="81.5" transform="rotate(-90 318.1 81.5)">V+</text>
<text x="319.6" y="78">U4D</text>
<text x="353.9" y="80.6">C44</text>
<text x="41.2" y="88.2">GND</text>
<text x="221.6" y="84.4">GND</text>
<text x="221.9" y="87.2">+5V</text>
<text x="292.7" y="86.1">G</text>
<text x="298.2" y="89.5" transform="rotate(-90 298.2 89.5)">S</text>
<text x="301.3" y="85.6">MMBF170</text>
<text x="319.9" y="88.2">MCP6004</text>
<text x="354" y="85.6">0.1u</text>
<text x="214.6" y="95.6" transform="rotate(-90 214.6 95.6)">R79</text>
<text x="216.6" y="95.5" transform="rotate(-90 216.6 95.5)">499</text>
<text x="315.5" y="95.8">GND</text>
<text x="351.1" y="93.3">GND</text>
<text x="221.5" y="101">+</text>
<text x="224.2" y="101.8" transform="rotate(-90 224.2 101.8)">V+</text>
<text x="225.1" y="98.3">U17D</text>
<text x="256.2" y="99.9">+5V</text>
<text x="296.5" y="98.3">GND</text>
<text x="86.9" y="106">GND</text>
<text x="95.2" y="107" transform="rotate(-90 95.2 107)">R23</text>
<text x="97.2" y="106.4" transform="rotate(-90 97.2 106.4)">1k</text>
<text x="289.5" y="103.2" transform="rotate(-90 289.5 103.2)">R48</text>
<text x="291.5" y="102.6" transform="rotate(-90 291.5 102.6)">1k</text>
<text x="312.1" y="106.2">+5V</text>
<text x="348.9" y="107.5">+5V</text>
<text x="51.7" y="112.3">C39</text>
<text x="87.9" y="113.6">1k</text>
<text x="101.9" y="113.7">+</text>
<text x="106.7" y="112.3">U1A</text>
<text x="225.9" y="108.5">MCP6004</text>
<text x="314.6" y="113.6">C43</text>
<text x="349.9" y="113.6">SW1</text>
<text x="51.8" y="117.4">0.1u</text>
<text x="67" y="115.1">+5V</text>
<text x="87.3" y="115.6">R21</text>
<text x="87.9" y="118.7">1k</text>
<text x="104.8" y="114.2" transform="rotate(-90 104.8 114.2)">V+</text>
<text x="107.1" y="119.9">LM7332</text>
<text x="216.5" y="119" transform="rotate(-90 216.5 119)">9.31k</text>
<text x="218.5" y="118.5" transform="rotate(-90 218.5 118.5)">R80</text>
<text x="221.6" y="114.9">GND</text>
<text x="270.3" y="119.9">74ACT11030</text>
<text x="274.5" y="114.9">U8</text>
<text x="314.7" y="118.7">0.1u</text>
<text x="346.7" y="116.6">NO</text>
<text x="353.7" y="116.1">TS5A3159-Q1</text>
<text x="358.6" y="119.1">COM</text>
<text x="69.4" y="122.5">C13</text>
<text x="87.3" y="120.7">R22</text>
<text x="221.9" y="120.2">+5V</text>
<text x="346.7" y="121.7">NC</text>
<text x="48.8" y="127.6">GND</text>
<text x="69.5" y="127.6">0.1u</text>
<text x="102.2" y="127.6">GND</text>
<text x="104.4" y="131.4">1k</text>
<text x="221.5" y="128.9">+</text>
<text x="224.2" y="129.7" transform="rotate(-90 224.2 129.7)">V+</text>
<text x="225.6" y="126.3">U3A</text>
<text x="311.7" y="126.3">GND</text>
<text x="66.6" y="135.2">GND</text>
<text x="103.8" y="133.4">R24</text>
<text x="225.9" y="136.4">MCP6004</text>
<text x="348.6" y="132.6">GND</text>
<text x="214.6" y="141.3" transform="rotate(-90 214.6 141.3)">R81</text>
<text x="216.6" y="141.2" transform="rotate(-90 216.6 141.2)">499</text>
<text x="90.6" y="149.4">+24V</text>
<text x="221.6" y="147.9">GND</text>
<text x="315.9" y="144.3">+5V</text>
<text x="77" y="151.7">HS1</text>
<text x="100.5" y="150.4">U2</text>
<text x="107" y="150.4">LM7810CT</text>
<text x="221.9" y="151.9">+5V</text>
<text x="351.5" y="154.5">+5V</text>
<text x="72" y="158">513002B02500G</text>
<text x="93.6" y="156.8">C12</text>
<text x="93.7" y="161.8">0.1u</text>
<text x="214.6" y="160.4" transform="rotate(-90 214.6 160.4)">R82</text>
<text x="216.6" y="160.2" transform="rotate(-90 216.6 160.2)">499</text>
<text x="303.5" y="156.6" transform="rotate(-90 303.5 156.6)">R47</text>
<text x="305.5" y="156.4" transform="rotate(-90 305.5 156.4)">16k</text>
<text x="315.5" y="161.9">+</text>
<text x="319.6" y="159.3">U4A</text>
<text x="353.9" y="161.8">C45</text>
<text x="221.5" y="165.7">+</text>
<text x="224.2" y="166.5" transform="rotate(-90 224.2 166.5)">V+</text>
<text x="225.6" y="163.1">U3B</text>
<text x="295.6" y="165">R45</text>
<text x="295.7" y="167.1">16k</text>
<text x="318.1" y="162.7" transform="rotate(-90 318.1 162.7)">V+</text>
<text x="354" y="166.9">0.1u</text>
<text x="90.8" y="168.2">GND</text>
<text x="104.7" y="168.2">GND</text>
<text x="225.9" y="173.3">MCP6004</text>
<text x="262.6" y="168.5">+5V</text>
<text x="319.9" y="169.5">MCP6004</text>
<text x="221.6" y="179.6">GND</text>
<text x="265" y="175.8">C42</text>
<text x="303.5" y="174.3" transform="rotate(-90 303.5 174.3)">R49</text>
<text x="305.5" y="174.2" transform="rotate(-90 305.5 174.2)">16k</text>
<text x="315.5" y="177.1">GND</text>
<text x="318.4" y="179">R53</text>
<text x="351.1" y="174.5">GND</text>
<text x="216.5" y="183.8" transform="rotate(-90 216.5 183.8)">9.31k</text>
<text x="218.5" y="183.2" transform="rotate(-90 218.5 183.2)">R38</text>
<text x="221.9" y="185">+5V</text>
<text x="265.1" y="180.9">0.1u</text>
<text x="302.8" y="182.2">GND</text>
<text x="318.6" y="181.1">16k</text>
<text x="74.9" y="189.6" transform="rotate(-90 74.9 189.6)">R25</text>
<text x="76.9" y="188.9" transform="rotate(-90 76.9 188.9)">2k</text>
<text x="225.6" y="191.1">U3C</text>
<text x="262.2" y="188.5">GND</text>
<text x="318.2" y="189.9" transform="rotate(-90 318.2 189.9)">0.1u</text>
<text x="323.3" y="189.5" transform="rotate(-90 323.3 189.5)">C26</text>
<text x="221.5" y="193.7">+</text>
<text x="224.2" y="194.5" transform="rotate(-90 224.2 194.5)">V+</text>
<text x="101.5" y="202.3" transform="rotate(-90 101.5 202.3)">R26</text>
<text x="103.6" y="201.6" transform="rotate(-90 103.6 201.6)">2k</text>
<text x="225.9" y="201.2">MCP6004</text>
<text x="214.6" y="206.1" transform="rotate(-90 214.6 206.1)">R83</text>
<text x="216.6" y="205.9" transform="rotate(-90 216.6 205.9)">499</text>
<text x="221.6" y="212.6">GND</text>
<text x="74.2" y="219">GND</text>
</g>
<g font-size="1.4" fill="#840000">
<text x="98" y="153.4">1</text>
<text x="114.6" y="153.4">3</text>
<text x="106.4" y="160.4" transform="rotate(-90 106.4 160.4)">2</text>
</g>
<g font-size="1.4" fill="#008484">
<text x="101.3" y="154.2">IN</text>
<text x="109" y="154.2">OUT</text>
<text x="107.2" y="157.7" transform="rotate(-90 107.2 157.7)">GND</text>
</g>
</svg>
